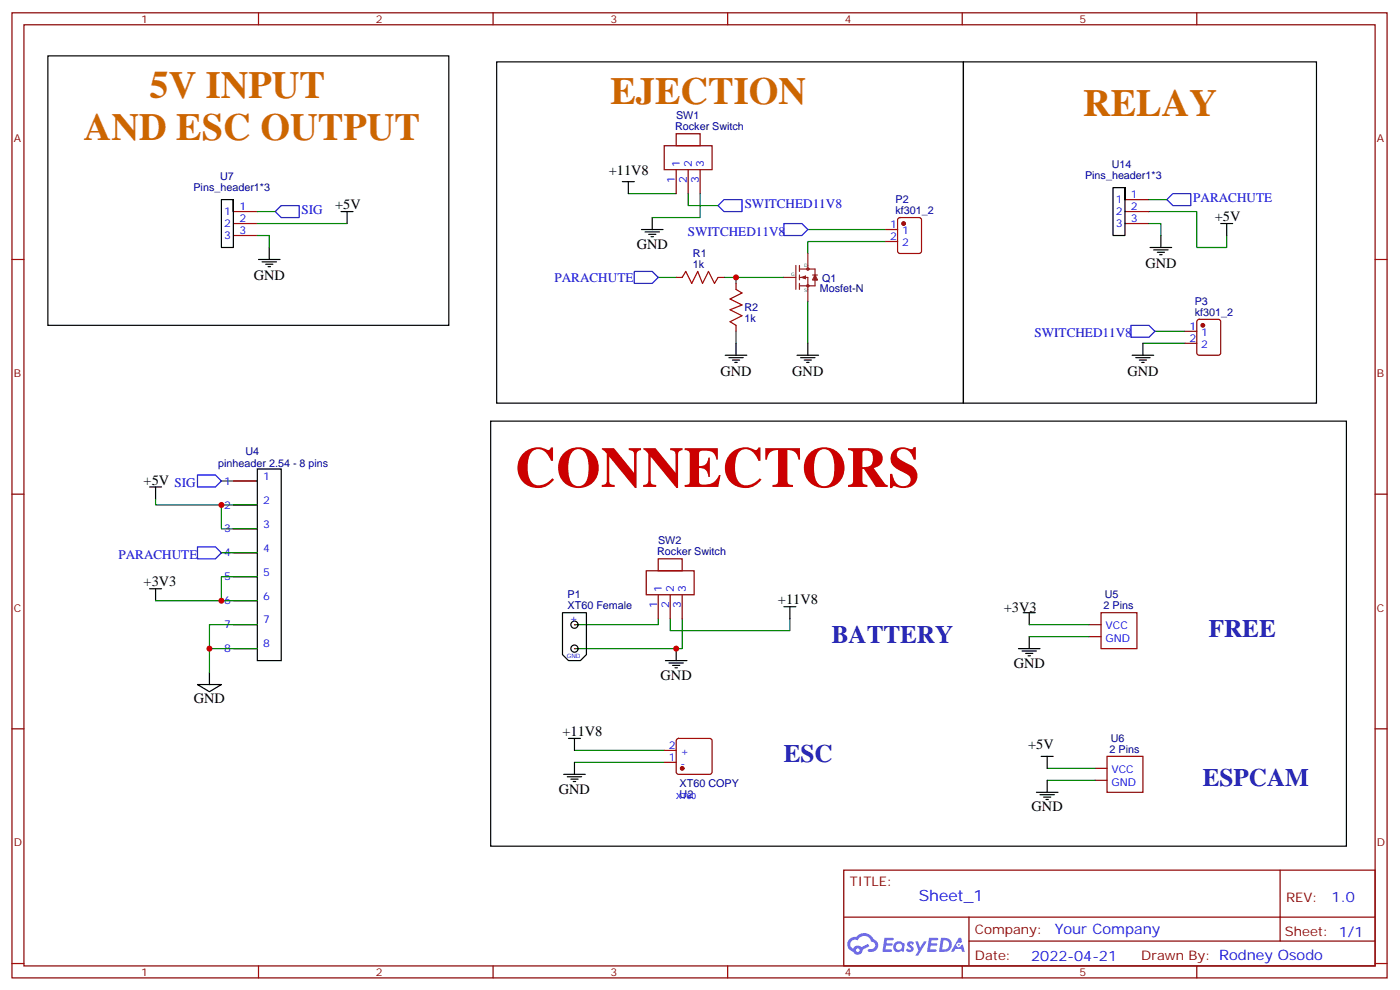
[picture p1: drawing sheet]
<svg xmlns="http://www.w3.org/2000/svg" width="413mm" height="292mm" viewBox="0 0 413 292" stroke-linecap="round" stroke-linejoin="round" font-family="sans-serif">
<g fill="none" stroke="#870000" stroke-width=".35">
<path d="M3.5 3.8h405.4v284.3h-405.4zM7.1 7.3h398.2v277.3h-398.2zM76.2 3.8v3.5M145.3 3.8v3.5M214.5 3.8v3.5M283.6 3.8v3.5M352.8 3.8v3.5M3.5 76.4h3.6M405.3 76.4h3.6M3.5 145.6h3.6M405.3 145.6h3.6M3.5 214.7h3.6"/>
<path d="M405.3 214.7h3.6M248.7 256.4h156.6v28.2h-156.6zM377.3 256.4v20.9M248.7 270.2h156.5M285.6 277.3h119.6M285.6 270.2v14.1M3.5 283.9h3.6M76.2 284.6v3.5M145.3 284.6v3.5M214.5 284.6v3.5M283.6 284.6v3.5M352.8 284.6v3.5"/>
<path d="M405.3 283.9h3.6"/>
</g>
<g fill="#5487ff">
<path d="M267.7 277.5a1.22 1.22 0 0 1 1.7 .3l-.4 .6a.47 .47 0 0 0-.3-.4 .47 .47 0 0 0-.5 .2l.1 .2a1.14 1.14 0 0 1 .8 1.7 1.14 1.14 0 0 1-1.9 0l-.2-.2 .5-.5 .7 .4a.29 .29 0 0 0 .3-.2 .29 .29 0 0 0-.2-.4 1.04 1.04 0 0 1-.6-1.7z"/>
<path d="M260.7 276.3h2.4l.3 .2-.2 .5h-1.8l-.1 .9h1.5l.3 .4-.3 .3h-1.6l-.2 1.1 1.7 .1 .2 .3-.2 .3h-2.6z"/>
<path d="M273.8 276.3h2.4l.3 .2-.1 .5h-1.8l-.2 .9h1.6l.3 .4-.4 .3h-1.6l-.1 1.1 1.7 .1 .2 .3-.2 .3h-2.6z"/>
<path d="M282.6 276.3h.7l.3 1.2-.6 .4a.69 .69 0 0 0-1 .2 .69 .69 0 0 0 .4 1 .69 .69 0 0 0 .9-.6l.5-.3 .6 2.2h-.8l-.2-.8h-1.8l-.5 .8h-.8z"/>
<path d="M269.8 277.4h.8l.6 1.8 1.1-1.8h.9l-2.6 4.2h-.8l.9-1.6z"/>
<path d="M277.4 276.3l-.6 4.1h1.3a2.11 2.11 0 0 0 2.5-2.1 2.11 2.11 0 0 0-2.5-2zM278.1 277a1.39 1.39 0 0 1 1.7 1.4 1.39 1.39 0 0 1-1.8 1.3h-.3z"/>
<path d="M263.7 277.9a1.54 1.54 0 0 0-.1 2.2 1.54 1.54 0 0 0 2.2 .1l.6 .2 .3-2.3-.2-.2h-.4a1.49 1.49 0 0 0-2.4 0zM264 278.9a.94 .94 0 0 1 1.8 0 .94 .94 0 0 1-1.8 0z"/>
<path d="M250.4 276.7a2.18 2.18 0 0 0 1.1 3.7 1.44 1.44 0 0 0 1.6 .9 1.44 1.44 0 0 0 1.2-1.5l2-1-.5-.7-1.9 .9a1.47 1.47 0 0 0-2.4 .5 1.39 1.39 0 0 1-.7-2 1.39 1.39 0 0 1 2-.4 2.12 2.12 0 0 1 2.2-1.3 2.12 2.12 0 0 1 1.9 1.7 1.14 1.14 0 0 1 1.1 1.4 1.14 1.14 0 0 1-1.7 .7 .43 .43 0 0 0-.5 .4 .43 .43 0 0 0 .4 .5 1.98 1.98 0 0 0 2.5-1.3 1.98 1.98 0 0 0-1.2-2.5 3.1 3.1 0 0 0-5.3-.7l-.9 .1zM252.3 280a.55 .55 0 0 1 1.1 0 .55 .55 0 0 1-1.1 0z"/>
<circle cx="282.6" cy="278.4" r=".26"/>
</g>
<g fill="none" stroke="#870000" stroke-width=".35">
<path d="M331.6 58.8h7.1M68.8 62.3h7M68.8 65.9h7M68.8 69.4h7M261.1 67.6h3.5M261.1 71.2h3.5M264.8 64.3l.5-.2h5.6l.7 .4v9.5l-.4 .6-5.9 .1-.7-.5v-9.4zM331.6 62.3h7.1M331.6 65.9h7.1M199.3 81.7h1.8M211.7 81.7h1.7M217 83.5v1.8"/>
<path d="M217 95.8v1.8M349.2 97.6h3.6M353 94.3l.5-.2h5.6l.7 .4v9.5l-.4 .6-5.9 .1-.7-.5v-9.4zM349.2 101.1h3.6M321 184h3.6M321 187.6h3.6M324.6 180.5h10.5v10.6h-10.5zM199.6 217.8l.4-.2h9.2l.5 .2 .2 .5v9.1l-.2 .5-.5 .2h-9.2l-.5-.2-.2-.5v-9.1zM195.8 221.1h3.5M195.8 224.6h3.5M322.8 226.4h3.5M322.8 229.9h3.5"/>
<path d="M326.3 222.8h10.6v10.6h-10.6z"/>
</g>
<g fill="none" stroke="#000" stroke-width=".35">
<path d="M14.1 16.5h118.2v79.3h-118.2zM146.4 18.2h137.6v100.6h-137.6zM284 18.2h104.1v100.6h-104.1zM65.3 58.8h3.5v14.1h-3.5zM183.4 53.5h3.6M185.2 53.5v3.5M328.1 55.3h3.5v14.1h-3.5zM76.2 76.4h6.3M77.3 77.2h4.2M78.3 77.9h2.1M79 78.6h.7M79.4 72.9v3.5"/>
<path d="M100.5 62.3h3.6M102.3 62.3v3.6M339 72.9h6.4M340.1 73.6h4.2M341.1 74.3h2.2M341.8 75h.7M342.2 69.4v3.5M359.8 65.9h3.6M361.6 65.9v3.5M213.8 104.7h6.3M214.8 105.4h4.3M215.9 106.1h2.1"/>
<path d="M216.6 106.8h.7M217 101.1v3.6M234.9 104.7h6.4M236 105.4h4.2M237.1 106.1h2.1M237.8 106.8h.7M238.1 101.1v3.6M333.7 104.7h6.4M334.8 105.4h4.2M335.8 106.1h2.2M336.5 106.8h.8M336.9 101.1v3.6"/>
<path d="M231.1 178.8h3.5M232.8 178.8v3.5M165.8 180.5h7.1v12.4l-1.8 1.7h-3.5l-1.8-1.7zM196.1 194.6h6.4M197.2 195.3h4.2M198.3 196h2.1M199 196.7h.7M199.3 191.1v3.5M300.2 191.1h6.4M301.3 191.8h4.2M301.6 180.5h3.6M302.3 192.5h2.1"/>
<path d="M303 193.2h.7M303.4 180.5v3.5M303.4 187.6v3.5M167.6 217.6h3.5M169.3 217.6v3.5M166.2 228.1h6.3M167.2 228.8h4.2M168.3 229.6h2.1M169 230.3h.7M169.3 224.6v3.5M305.5 233.4h6.4M306.6 234.1h4.2"/>
<path d="M306.9 222.8h3.5M307.6 234.8h2.1M308.3 235.5h.7M308.7 222.8v3.6M308.7 229.9v3.5"/>
<circle cx="169.3" cy="191.1" r="1.06"/>
<circle cx="169.3" cy="184" r="1.06"/>
</g>
<g fill="none" stroke="#008700" stroke-width=".35">
<path d="M185.2 57h14.1M338.7 58.8h5.3M75.8 69.4h3.6v3.5M75.8 62.3h5.3M75.8 65.9h26.5M238.1 67.6h23M261.1 71.2h-23v3.5M338.7 62.3h14.1v10.6h8.8v-3.5M338.7 65.9h3.5v3.5M194 81.7h5.3M213.4 81.7h3.6v1.8M217 81.7h14.1"/>
<path d="M217 97.6v3.5M238.1 88.8v12.3M340.4 97.6h8.8M336.9 101.1h12.3M194 182.3v1.7h-24.7M197.6 182.3v3.5h35.2v-3.5M201.1 182.3v8.8h-31.8M303.4 184h17.6M303.4 187.6h17.6M169.3 224.6h26.5M169.3 221.1h26.5M308.7 229.9h14.1"/>
<path d="M308.7 226.4h14.1"/>
</g>
<path d="M344 58.8l1.7-1.8h5.3v3.6h-5.3zM81.1 62.3l1.8-1.7h5.3v3.5h-5.3zM187 80h5.3l1.7 1.7-1.7 1.8h-5.3zM211.7 60.6l1.7-1.8h5.3v3.5h-5.3zM231.1 65.9h5.3l1.7 1.7-1.7 1.8h-5.3zM333.4 95.8h5.3l1.7 1.8-1.7 1.8h-5.3z" fill="none" stroke="#00f" stroke-width=".35"/>
<g fill="#870000" stroke="#870000" stroke-width=".35">
<circle cx="354.5" cy="95.8" r=".53"/>
<circle cx="266.3" cy="65.9" r=".53"/>
<circle cx="201.1" cy="226.4" r=".53"/>
</g>
<path d="M201.1 81.7l1-1.7 1.8 3.5 1.8-3.5 1.4 3.5 1.7-3.5 1.8 3.5 1.1-1.8M217 85.3l1.7 1-3.5 1.8 3.5 1.8-3.5 1.4 3.5 1.7-3.5 1.8 1.8 1" fill="none" stroke="#a10000" stroke-width=".35"/>
<g fill="none" stroke="#8c2424" stroke-width=".35">
<path d="M234.6 78.2v7.1M235.7 79.3h4.5v4.9h-4.5M235.7 78.2v1.8M238.1 74.7v4.6M231.1 81.7h3.5M235.7 81.7h2.4v7.1M235.7 81v1.4M235.7 83.5v1.8M237.4 81.4l-1 .3 1 .4M237.4 81.4v.7M237.4 81.4l-.7 .3 .7 .4M237.4 81.4l-.3 .3"/>
<path d="M239.5 81h1.4M240.2 81l.7 1.4h-1.4zM240.2 81.7l-.3 .7M240.2 81.7l.4 .7M240.2 81.7l-.3 .4M240.2 81.7l.4 .4"/>
<circle cx="238.1" cy="79.3" r=".35"/>
<circle cx="238.1" cy="84.2" r=".35"/>
</g>
<g fill="#870000">
<circle cx="169.3" cy="191.1" r=".18"/>
<circle cx="169.3" cy="184" r=".18"/>
</g>
<g fill="none" stroke="#000" stroke-width=".35">
<path d="M189.1 67.6h6.3M190.1 68.3h4.3M191.2 69h2.1M191.9 69.7h.7M192.3 64.1v3.5M75.8 138.2h7.1v56.4h-7.1zM144.6 124.1h252.3v125.2h-252.3zM44.1 143.5h3.5M45.9 143.5v3.5M44.1 173.5h3.5M45.9 173.5v3.5M61.7 198.2v3.5"/>
<path d="M58.2 201.7h7.1l-3.6 2.1z"/>
</g>
<path d="M202.8 57v3.6h8.9M206.4 57v7.1h-14.1M45.9 147v1.8h29.9M65.3 148.8v7h10.5M65.3 141.7h10.5M45.9 177h29.9M65.3 162.9h10.5M75.8 169.9h-10.5v7.1M61.7 191.1h14.1M75.8 184h-14.1v14.2" fill="none" stroke="#008700" stroke-width=".35"/>
<g fill="none" stroke="#870000" stroke-width=".35">
<path d="M199.3 39.4h7.1v3.5h-7.1zM195.8 42.9h14.1v7.1h-14.1zM199.3 50v7M202.8 50v7M206.4 50v7M68.8 141.7h7M68.8 148.8h7M68.8 155.8h7M68.8 162.9h7M68.8 169.9h7M68.8 177h7M190.5 168.2h14.1v7h-14.1z"/>
<path d="M194 164.6h7.1v3.6h-7.1zM194 175.2v7.1M197.6 175.2v7.1M201.1 175.2v7.1M68.8 184h7M68.8 191.1h7"/>
</g>
<path d="M58.2 139.9h5.3l1.8 1.8-1.8 1.8h-5.3zM58.2 161.1h5.3l1.8 1.8-1.8 1.7h-5.3z" fill="none" stroke="#00f" stroke-width=".35"/>
<g fill="#c00">
<circle cx="217" cy="81.7" r=".88"/>
<circle cx="61.7" cy="191.1" r=".88"/>
<circle cx="65.3" cy="148.8" r=".88"/>
<circle cx="65.3" cy="177" r=".88"/>
<circle cx="199.3" cy="191.1" r=".88"/>
</g>
<text font-size="16.9" fill="#c00" x="151.7" y="143.5">CONNECTORS</text>
<g font-size="11.3" fill="#c60">
<text x="44.1" y="28.8">5V INPUT</text>
<text x="179.9" y="30.6">EJECTION</text>
<text x="319.3" y="34.1">RELAY</text>
<text x="24.7" y="41.2">AND ESC OUTPUT</text>
</g>
<g font-size="7.4" fill="#309">
<text x="245.2" y="189.3">BATTERY</text>
<text x="356.3" y="187.6">FREE</text>
<text x="231.1" y="224.6">ESC</text>
<text x="354.5" y="231.7">ESPCAM</text>
</g>
<text font-size="4.6" fill="#00f" x="270.8" y="265.4">Sheet_1</text>
<g font-size="4.2">
<text x="179.5" y="51.4">+11V8</text>
<text x="98.8" y="61.6">+5V</text>
<text x="358.1" y="65.2">+5V</text>
<text x="187.7" y="73.3">GND</text>
<text x="74.8" y="82.4">GND</text>
<text x="337.6" y="78.9">GND</text>
<text x="212.4" y="110.7">GND</text>
<text x="233.5" y="110.7">GND</text>
<text x="332.3" y="110.7">GND</text>
<text x="42.3" y="142.8">+5V SIG</text>
<text x="42.3" y="172.8">+3V3</text>
<text x="229.3" y="178">+11V8</text>
<text x="295.9" y="180.2">+3V3</text>
<text x="298.8" y="196.7">GND</text>
<text x="194.7" y="200.3">GND</text>
<text x="57.1" y="207">GND</text>
<text x="165.8" y="216.9">+11V8</text>
<text x="303.1" y="220.7">+5V</text>
<text x="164.7" y="233.8">GND</text>
<text x="304.1" y="239.1">GND</text>
</g>
<g font-size="4.2" fill="#00f">
<text x="392.5" y="265.6">1.0</text>
<text x="310.9" y="275.2">Your Company</text>
<text x="304" y="283">2022-04-21</text>
</g>
<g font-size="3.9" fill="#00f">
<text x="351.7" y="59.5">PARACHUTE</text>
<text x="88.9" y="63">SIG</text>
<text x="219.5" y="61.3">SWITCHED11V8</text>
<text x="202.8" y="69.4">SWITCHED11V8</text>
<text x="163.4" y="83">PARACHUTE</text>
<text x="304.9" y="99.4">SWITCHED11V8</text>
<text x="34.9" y="164.6">PARACHUTE</text>
</g>
<g font-size="3.9" fill="#800">
<text x="250.5" y="260.9">TITLE:</text>
<text x="379.1" y="265.6">REV:</text>
<text x="287.4" y="275.1">Company:</text>
<text x="378.7" y="275.8">Sheet: 1/1</text>
<text x="287.4" y="282.8">Date:</text>
<text x="336.4" y="282.9">Drawn By: Rodney Osodo</text>
</g>
<g font-size="3.2" fill="#800">
<text x="41.6" y="6.8">1</text>
<text x="110.8" y="6.8">2</text>
<text x="179.9" y="6.8">3</text>
<text x="249.1" y="6.8">4</text>
<text x="318.2" y="6.8">5</text>
<text x="4.1" y="41.9">A</text>
<text x="405.9" y="41.9">A</text>
<text x="4.1" y="111">B</text>
<text x="405.9" y="111">B</text>
<text x="4.1" y="180.2">C</text>
<text x="405.9" y="180.2">C</text>
<text x="4.1" y="249.3">D</text>
<text x="405.9" y="249.3">D</text>
<text x="41.6" y="287.6">1</text>
<text x="110.8" y="287.6">2</text>
<text x="179.9" y="287.6">3</text>
<text x="249.1" y="287.6">4</text>
<text x="318.2" y="287.6">5</text>
</g>
<g font-size="3.2" fill="#000080">
<text x="199.3" y="35.1">SW1</text>
<text x="199" y="38.3">Rocker Switch</text>
<text x="64.9" y="52.9">U7</text>
<text x="319.8" y="52.8">Pins_header1*3</text>
<text x="327.7" y="49.4">U14</text>
<text x="57" y="56.3">Pins_header1*3</text>
<text x="264" y="59.9">P2</text>
<text x="264" y="63">kf301_2</text>
<text x="204.3" y="75.7">R1</text>
<text x="204.3" y="78.9">1k</text>
<text x="242.3" y="83">Q1</text>
<text x="241.7" y="86.2">Mosfet-N</text>
<text x="352.2" y="89.9">P3</text>
<text x="219.4" y="94.9">1k</text>
<text x="219.4" y="91.7">R2</text>
<text x="352.2" y="93">kf301_2</text>
<text x="64.3" y="137.6">pinheader 2.54 - 8 pins</text>
<text x="72.3" y="133.9">U4</text>
<text x="194" y="160.4">SW2</text>
<text x="193.7" y="163.6">Rocker Switch</text>
<text x="167.3" y="179.5">XT60 Female</text>
<text x="167.3" y="176.2">P1</text>
<text x="325.3" y="179.5">2 Pins</text>
<text x="325.7" y="176.3">U5</text>
<text x="327.1" y="221.8">2 Pins</text>
<text x="327.4" y="218.6">U6</text>
<text x="200.3" y="231.8">XT60 COPY</text>
<text x="200.3" y="235">U2</text>
</g>
<g font-size="3.2" fill="#00f">
<text x="199" y="53.8" transform="rotate(-90 199 53.8)">1</text>
<text x="200.4" y="49.3" transform="rotate(-90 200.4 49.3)">1</text>
<text x="202.5" y="53.8" transform="rotate(-90 202.5 53.8)">2</text>
<text x="203.9" y="49.3" transform="rotate(-90 203.9 49.3)">2</text>
<text x="206" y="53.8" transform="rotate(-90 206 53.8)">3</text>
<text x="207.4" y="49.3" transform="rotate(-90 207.4 49.3)">3</text>
<text x="328.9" y="59.9">1</text>
<text x="333.4" y="58.5">1</text>
<text x="66.1" y="63.4">1</text>
<text x="70.6" y="62">1</text>
<text x="70.6" y="65.5">2</text>
<text x="328.9" y="63.4">2</text>
<text x="333.4" y="62">2</text>
<text x="333.4" y="65.5">3</text>
<text x="66.1" y="66.9">2</text>
<text x="66.1" y="70.4">3</text>
<text x="70.6" y="69">3</text>
<text x="262.4" y="67.3">1</text>
<text x="262.4" y="70.8">2</text>
<text x="265.9" y="69">1</text>
<text x="328.9" y="66.9">3</text>
<text x="265.9" y="72.6">2</text>
<text x="350.6" y="97.3">1</text>
<text x="350.6" y="100.8">2</text>
<text x="354.1" y="99">1</text>
<text x="354.1" y="102.6">2</text>
<text x="66.1" y="142.8">1</text>
<text x="77.6" y="141.4">1</text>
<text x="66.1" y="149.8">2</text>
<text x="77.6" y="148.4">2</text>
<text x="77.6" y="155.5">3</text>
<text x="66.1" y="156.9">3</text>
<text x="66.1" y="163.9">4</text>
<text x="77.6" y="162.5">4</text>
<text x="66.1" y="171">5</text>
<text x="77.6" y="169.6">5</text>
<text x="66.1" y="178">6</text>
<text x="77.6" y="176.6">6</text>
<text x="193.7" y="179" transform="rotate(-90 193.7 179)">1</text>
<text x="195.1" y="174.5" transform="rotate(-90 195.1 174.5)">1</text>
<text x="197.2" y="179" transform="rotate(-90 197.2 179)">2</text>
<text x="198.6" y="174.5" transform="rotate(-90 198.6 174.5)">2</text>
<text x="200.7" y="179" transform="rotate(-90 200.7 179)">3</text>
<text x="202.1" y="174.5" transform="rotate(-90 202.1 174.5)">3</text>
<text x="66.1" y="185.1">7</text>
<text x="77.6" y="183.7">7</text>
<text x="167.9" y="183.3">+</text>
<text x="325.9" y="185.5">VCC</text>
<text x="77.6" y="190.7">8</text>
<text x="325.9" y="189.1">GND</text>
<text x="66.1" y="192.2">8</text>
<text x="197.1" y="220.7">2</text>
<text x="197.1" y="224.3">1</text>
<text x="200.6" y="222.5">+</text>
<text x="200.6" y="226">-</text>
<text x="327.6" y="227.8">VCC</text>
<text x="327.6" y="231.5">GND</text>
</g>
<text font-size="2.5" fill="#00f" x="199.3" y="235.4">XT60</text>
<text font-size="1.8" fill="#00f" x="167.1" y="194">GND</text>
<g font-size="1.4" fill="#238d23">
<text x="233.2" y="81.4">G</text>
<text x="237.1" y="78.6">D</text>
<text x="237.1" y="86">S</text>
</g>
</svg>
